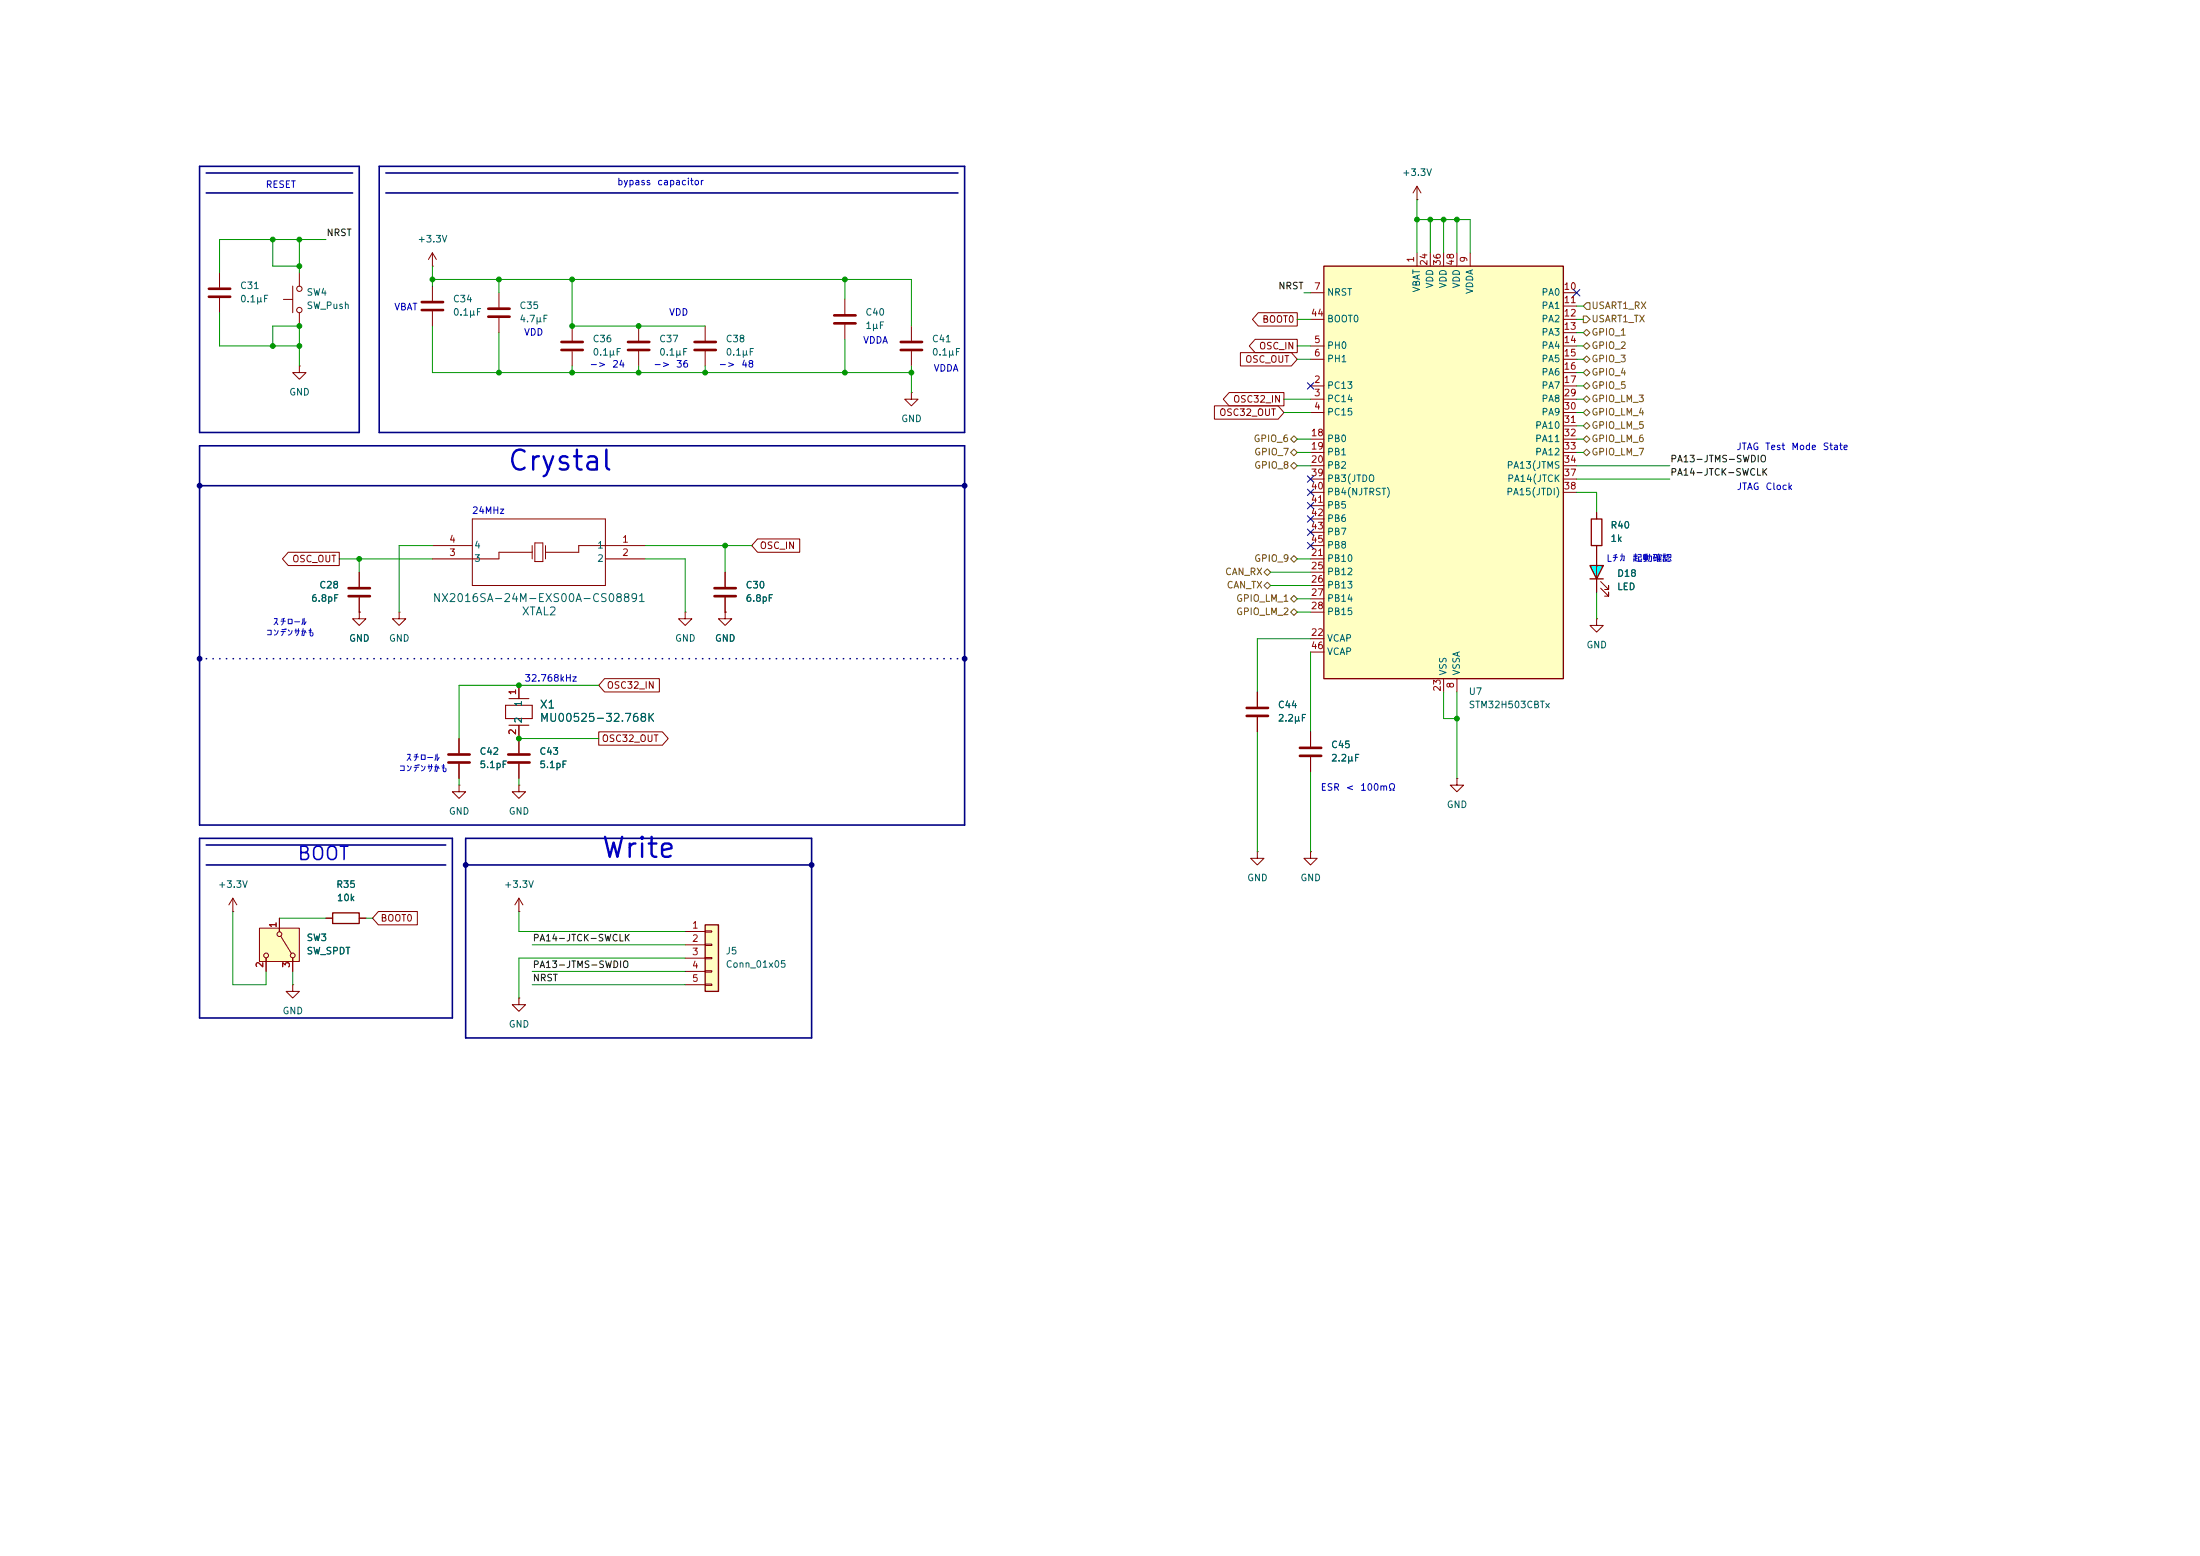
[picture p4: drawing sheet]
<svg xmlns="http://www.w3.org/2000/svg" width="420mm" height="297mm" viewBox="0 0 420 297" stroke-linecap="round" stroke-linejoin="round" font-family="sans-serif">
<path d="M303.8 99.1h2v5h-2z" fill="none" stroke="#840000" stroke-width=".25"/>
<path d="M304.8 97.8v1.3M68.6 109.2v2.8M68.6 114v2.8M304.8 104.1v1.3M44.4 174h.1M44.4 171.5l-.7 1.2M44.4 171.5l.8 1.2M44.4 171.5v2.5" fill="none" stroke="#840000" stroke-width=".19"/>
<path d="M66.5 112.3h4.1M66.5 113.8h4.1" fill="none" stroke="#840000" stroke-width=".51"/>
<path d="M49.5 177.2h7.6v6.3h-7.6z" fill="#ffffc2"/>
<g fill="none" stroke="#840000" stroke-width=".19">
<path d="M54.1 57.2h1.8M55.9 54.6v5.1M57.1 52.1v2.5M57.1 59.7v2.5M82.5 50.8h.1M82.5 48.3l-.7 1.2M82.5 48.3l.8 1.2M82.5 48.3v2.5M82.5 54.6v2.8M82.5 59.4v2.8M95.2 55.9v2.8M57.1 69.9v1.2h1.3l-1.3 1.3-1.2-1.3h1.2"/>
<path d="M57.1 69.9h.1M95.2 60.7v2.8M138.4 109.2v2.8M138.4 114v2.8M49.5 177.2h7.6v6.3h-7.6zM53.3 175.3v2.5M53.6 178.7l2 3.3M62.2 175.3h1.3M68.6 175.3h1.2M50.8 182.9v2.5M55.9 188v1.2h1.2l-1.2 1.3-1.3-1.3h1.3M55.9 188h.1"/>
<path d="M55.9 182.9v2.5"/>
<circle cx="57.2" cy="55.1" r=".51"/>
<circle cx="57.2" cy="59.2" r=".51"/>
<circle cx="53.3" cy="178.3" r=".46"/>
<circle cx="50.8" cy="182.4" r=".46"/>
<circle cx="55.9" cy="182.4" r=".46"/>
</g>
<path d="M63.5 174.2h5.1v2.1h-5.1z" fill="none" stroke="#840000" stroke-width=".25"/>
<path d="M80.5 57.7h4.1M80.5 59.2h4.1M93.2 58.9h4.1M93.2 60.5h4.1M136.4 112.3h4.1M136.4 113.8h4.1" fill="none" stroke="#840000" stroke-width=".51"/>
<path d="M134.6 176.5h2.6v12.7h-2.6z" fill="#ffffc2"/>
<path d="M134.6 176.5h2.6v12.7h-2.6z" fill="none" stroke="#840000" stroke-width=".25"/>
<g fill="none" stroke="#840000" stroke-width=".19">
<path d="M270.5 38.1h.1M270.5 35.6l-.8 1.2M270.5 35.6l.8 1.2M270.5 35.6v2.5M161.3 57.2v2.7M109.2 62.2v2.8M109.2 67.1v2.8M121.9 62.2v2.8M121.9 67.1v2.8M134.6 62.2v2.8M134.6 67.1v2.8M161.3 62v2.8"/>
<path d="M174 74.9v1.3h1.3l-1.3 1.3-1.3-1.3h1.3M174 74.9h.1M174 62.2v2.8M174 67.1v2.8M76.2 116.8v1.3h1.3l-1.3 1.3-1.3-1.3h1.3M76.2 116.8h.1M130.8 116.8v1.3h-1.3l1.3 1.3 1.3-1.3h-1.3M130.8 116.8h.1M138.4 116.8v1.3h-1.2l1.2 1.3 1.3-1.3h-1.3M138.4 116.8h.1M99.1 130.8v2.6M99.1 138.4v5.4"/>
<path d="M240 132.1v2.8M240 136.9v2.8M250.2 139.7v2.8M87.6 149.9v1.2h1.3l-1.3 1.3-1.2-1.3h1.2M87.6 149.9h.1M87.6 141v2.8M87.6 145.8v2.8M99.1 149.9v1.2h1.2l-1.2 1.3-1.3-1.3h1.3M99.1 149.9h.1M99.1 145.8v2.8M250.2 144.5v2.8M278.1 148.6v1.3h1.3l-1.3 1.2-1.2-1.2h1.2"/>
<path d="M278.1 148.6h.1M130.8 177.8h3.8M134.6 177.7h1.3v.2h-1.3zM240 162.6v1.2h1.3l-1.3 1.3-1.2-1.3h1.2M240 162.6h.1M250.2 162.6v1.2h1.3l-1.3 1.3-1.3-1.3h1.3M250.2 162.6h.1M130.8 180.3h3.8M130.8 182.9h3.8M130.8 185.4h3.8M130.8 188h3.8M134.6 180.2h1.3v.3h-1.3z"/>
<path d="M134.6 182.8h1.3v.2h-1.3zM134.6 185.3h1.3v.2h-1.3zM134.6 187.8h1.3v.3h-1.3z"/>
</g>
<g fill="none" stroke="#840000" stroke-width=".51">
<path d="M107.2 65.3h4.1M107.2 66.8h4.1M119.9 65.3h4.1M119.9 66.8h4.1M132.6 65.3h4.1M132.6 66.8h4.1M159.3 60.2h4M159.3 61.7h4M172 65.3h4M172 66.8h4M238 135.1h4.1M238 136.7h4.1"/>
<path d="M85.6 145.5h4.1M85.6 144h4.1M97 145.5h4.1M97 144h4.1M248.2 142.7h4M248.2 144.3h4"/>
</g>
<path d="M96.5 134.6h5.1v2.6h-5.1zM97.2 133.4h3.8M97.2 138.4h3.8" fill="none" stroke="#840000" stroke-width=".2"/>
<path d="M252.7 50.8h45.7v78.7h-45.7z" fill="#ffffc2"/>
<path d="M252.7 50.8h45.7v78.7h-45.7z" fill="none" stroke="#840000" stroke-width=".25"/>
<g fill="none" stroke="#840000" stroke-width=".19">
<path d="M41.9 52.1v2.8M41.9 56.9v2.8M250.2 55.9h2.5M270.5 48.3v2.5M273 48.3v2.5M275.6 48.3v2.5M278.1 48.3v2.5M280.7 48.3v2.5M298.4 55.9h2.6M298.4 58.4h2.6M250.2 73.7h2.5M250.2 76.2h2.5"/>
<path d="M250.2 78.7h2.5M250.2 66h2.5M250.2 68.6h2.5M250.2 61h2.5M298.4 73.7h2.6M298.4 76.2h2.6M298.4 78.7h2.6M298.4 66h2.6M298.4 68.6h2.6M298.4 61h2.6M298.4 63.5h2.6M298.4 71.1h2.6"/>
<path d="M90.2 99.1h25.4v12.7h-25.4zM250.2 83.8h2.5M250.2 86.4h2.5M250.2 88.9h2.5M250.2 91.4h2.5M250.2 94h2.5M250.2 96.5h2.5M250.2 99.1h2.5M298.4 83.8h2.6M298.4 86.4h2.6M298.4 88.9h2.6M298.4 81.3h2.6"/>
<path d="M298.4 91.4h2.6M298.4 94h2.6M68.6 116.8v1.3h1.2l-1.2 1.3-1.3-1.3h1.3M68.6 116.8h.1M82.5 104.1h7.7M101.6 105.4h-6.4v1.3h-12.7M101.6 104.1v2.6M102.1 103.6h1.5v3.6h-1.5zM104.1 104.1v2.6M115.6 106.7h7.6M123.2 104.1h-12.7v1.3h-6.4M250.2 106.7h2.5"/>
<path d="M250.2 109.2h2.5M250.2 111.8h2.5M250.2 114.3h2.5M250.2 116.8h2.5M250.2 101.6h2.5M250.2 104.1h2.5M304.8 118.1v1.3h1.3l-1.3 1.3-1.3-1.3h1.3M304.8 118.1h.1M250.2 121.9h2.5M250.2 124.5h2.5M275.6 129.5v2.6M278.1 129.5v2.6"/>
<path d="M99.1 174h.1M99.1 171.5l-.8 1.2M99.1 171.5l.7 1.2M99.1 171.5v2.5"/>
</g>
<path d="M39.9 55.1h4M39.9 56.6h4" fill="none" stroke="#840000" stroke-width=".51"/>
<path d="M303.5 108h2.6l-1.3 2.5z" fill="#0ff"/>
<g fill="none" stroke="#840000" stroke-width=".19">
<path d="M240.2 59.7h7.4v2.5h-7.4l-1.1-1.2zM231.8 77.5h12.2l1.1 1.2-1.1 1.3h-12.2zM234.6 74.9h10.5v2.6h-10.5l-1.1-1.3zM236.8 67.3h9.7l1.1 1.3-1.1 1.3h-9.7zM239.6 64.8h8v2.5h-8l-1.1-1.3zM304.8 97.8v1.3M55 105.4h9.8v2.6h-9.8l-1.1-1.3zM68.6 116.8h.1M68.6 109.2v2.8M68.6 114v2.8M138.4 116.8h.1M138.4 109.2v2.8"/>
<path d="M138.4 114v2.8M144.6 102.9h8.1v2.5h-8.1l-1.1-1.3zM304.8 104.1v8.9M305.6 112.3l1.5 1.5v-.8v.8h-.8M305.6 111l1.5 1.5v-.7v.7h-.8M99.1 130.8v2.6M99.1 138.4v5.4M114.3 139.7h12.2l1.1 1.3-1.1 1.2h-12.2zM115.4 129.5h10.5v2.6h-10.5l-1.1-1.3zM240 132.1v2.8M240 136.9v2.8M250.2 139.7v2.8"/>
<path d="M87.6 141v2.8M87.6 145.8v2.8M99.1 145.8v2.8M250.2 144.5v2.8M53.3 175.3v2.5M62.2 175.3h1.3M68.6 175.3h1.2M72.2 174h7.5v2.5h-7.5l-1.1-1.2zM50.8 182.9v2.5M55.9 182.9v2.5M99.1 190.5v1.3h1.2l-1.2 1.2-1.3-1.2h1.3M99.1 190.5h.1"/>
</g>
<path d="M303.5 108h2.6l-1.3 2.5zM303.5 110.5h2.6" fill="none" stroke="#840000" stroke-width=".25"/>
<g fill="none" stroke="#725600" stroke-width=".19">
<path d="M302.9 57.8h.6v1.3h-.6l-.6-.7zM302.3 71.1l.6-.6 .6 .6-.6 .7zM302.3 68.6l.6-.7 .6 .7-.6 .6zM302.3 73.7l.6-.7 .6 .7-.6 .6zM302.3 66l.6-.6 .6 .6-.6 .7zM302.3 76.2l.6-.6 .6 .6-.6 .6zM302.3 78.7l.6-.6 .6 .6-.6 .7zM302.3 60.3h.6l.6 .7-.6 .6h-.6zM302.3 63.5l.6-.6 .6 .6-.6 .6zM246.4 83.8l.6-.6 .6 .6-.6 .7zM246.4 88.9l.6-.6 .6 .6-.6 .6zM246.4 86.4l.6-.7 .6 .7-.6 .6z"/>
<path d="M302.3 86.4l.6-.7 .6 .7-.6 .6zM302.3 81.3l.6-.7 .6 .7-.6 .6zM302.9 83.2l.6 .6-.6 .7-.6-.7zM241.3 111.8l.6-.7 .7 .7-.7 .6zM241.3 109.2l.6-.6 .7 .6-.7 .7zM246.4 116.8l.6-.6 .6 .6-.6 .7zM246.4 106.7l.6-.7 .6 .7-.6 .6zM246.4 114.3l.6-.6 .6 .6-.6 .6z"/>
</g>
<g fill="none" stroke="#000084" stroke-width=".3">
<path d="M38.1 31.8h30.5v50.8h-30.5zM39.4 33h27.9M39.4 36.8h27.9M72.4 31.8h111.7v50.8h-111.7zM73.7 33h109.2M73.7 36.8h109.2M38.1 85.1h146v72.4h-146zM38.1 92.7h146M38.1 160h48.3v34.3h-48.3zM39.4 165.1h45.7M39.4 161.3h45.7M88.9 165.1h66"/>
<path d="M88.9 160h66v38.1h-66z"/>
</g>
<path d="M38.1 125.7h146" fill="none" stroke="#000084" stroke-width=".3" stroke-dasharray=".1 1.2"/>
<g fill="none" stroke="#009600" stroke-width=".19">
<path d="M270.5 38.1v10.2M41.9 59.7v6.3h15.2M52.1 45.7v5.1h5M57.1 45.7v6.4M62.2 45.7h-20.3v6.4M82.5 50.8v3.8M82.5 53.3h91.5v8.9M95.2 53.3v2.6M109.2 53.3v8.9h25.4M161.3 53.3v3.9M248.9 55.9h1.3M270.5 41.9h10.2v6.4"/>
<path d="M273 41.9v6.4M275.6 41.9v6.4M278.1 41.9v6.4M301 58.4h1.3M52.1 66v-3.8h5v7.7M82.5 62.2v8.9h91.5M95.2 63.5v7.6M109.2 69.9v1.2M121.9 69.9v1.2M134.6 69.9v1.2M161.3 64.8v6.3M174 69.9v5"/>
<path d="M245.1 78.7h5.1M245.1 76.2h5.1M247.6 61h2.6M247.6 66h2.6M247.6 68.6h2.6M301 78.7h1.3M301 76.2h1.3M301 71.1h1.3M301 63.5h1.3M301 61h1.3M301 66h1.3M301 73.7h1.3"/>
<path d="M301 68.6h1.3M247.6 88.9h2.6M247.6 86.4h2.6M247.6 83.8h2.6M301 88.9h17.8M301 91.4h17.8M301 86.4h1.3M301 81.3h1.3M301 83.8h1.3M301 94h3.8v3.8M64.8 106.7h17.7M68.6 106.7v2.5"/>
<path d="M82.5 104.1h-6.3v12.7M123.2 106.7h7.6v10.1M123.2 104.1h20.3M138.4 104.1v5.1M242.6 109.2h7.6M242.6 111.8h7.6M247.6 116.8h2.6M247.6 106.7h2.6M247.6 114.3h2.6M304.8 113v5.1M114.3 130.8h-26.7v10.2M240 139.7v22.9"/>
<path d="M250.2 121.9h-10.2v10.2M250.2 124.5v15.2M275.6 132.1v5.1h2.5M278.1 132.1v16.5M87.6 148.6v1.3M99.1 148.6v1.3M99.1 141h15.2M250.2 147.3v15.3M44.4 174v14h6.4v-2.6M53.3 175.3h8.9M69.8 175.3h1.3M99.1 174v3.8h31.7"/>
<path d="M55.9 185.4v2.6M101.6 188h29.2M101.6 180.3h29.2M101.6 185.4h29.2M130.8 182.9h-31.7v7.6"/>
</g>
<g fill="none" stroke="#000084" stroke-width=".19">
<path d="M300.4 55.3l1.2 1.2M301.6 55.3l-1.2 1.2M249.6 73.1l1.2 1.2M250.8 73.1l-1.2 1.2M249.6 98.5l1.2 1.2M249.6 93.4l1.2 1.2M249.6 95.9l1.2 1.2M249.6 90.8l1.2 1.2M250.8 98.5l-1.2 1.2M250.8 93.4l-1.2 1.2M250.8 95.9l-1.2 1.2M250.8 90.8l-1.2 1.2"/>
<path d="M249.6 101l1.2 1.2M249.6 103.5l1.2 1.2M250.8 101l-1.2 1.2M250.8 103.5l-1.2 1.2"/>
</g>
<g fill="#000084" stroke="#000084" stroke-width=".19">
<circle cx="38.1" cy="92.7" r=".46"/>
<circle cx="38.1" cy="125.7" r=".46"/>
<circle cx="154.9" cy="165.1" r=".46"/>
<circle cx="88.9" cy="165.1" r=".46"/>
<circle cx="184.1" cy="92.7" r=".46"/>
<circle cx="184.1" cy="125.7" r=".46"/>
</g>
<g fill="#009600" stroke="#009600" stroke-width=".19">
<circle cx="52.1" cy="45.7" r=".46"/>
<circle cx="95.2" cy="71.1" r=".46"/>
<circle cx="57.1" cy="62.2" r=".46"/>
<circle cx="82.5" cy="53.3" r=".46"/>
<circle cx="57.1" cy="66" r=".46"/>
<circle cx="68.6" cy="106.7" r=".46"/>
<circle cx="52.1" cy="66" r=".46"/>
<circle cx="57.1" cy="45.7" r=".46"/>
<circle cx="57.1" cy="50.8" r=".46"/>
<circle cx="99.1" cy="130.8" r=".46"/>
<circle cx="138.4" cy="104.1" r=".46"/>
<circle cx="95.2" cy="53.3" r=".46"/>
<circle cx="109.2" cy="53.3" r=".46"/>
<circle cx="99.1" cy="141" r=".46"/>
<circle cx="121.9" cy="62.2" r=".46"/>
<circle cx="109.2" cy="71.1" r=".46"/>
<circle cx="109.2" cy="62.2" r=".46"/>
<circle cx="121.9" cy="71.1" r=".46"/>
<circle cx="273" cy="41.9" r=".46"/>
<circle cx="278.1" cy="41.9" r=".46"/>
<circle cx="275.6" cy="41.9" r=".46"/>
<circle cx="270.5" cy="41.9" r=".46"/>
<circle cx="134.6" cy="71.1" r=".46"/>
<circle cx="174" cy="71.1" r=".46"/>
<circle cx="161.3" cy="71.1" r=".46"/>
<circle cx="161.3" cy="53.3" r=".46"/>
<circle cx="278.1" cy="137.2" r=".46"/>
</g>
<g font-size="3.8" fill="#0000c2">
<text x="96.7" y="90.8">Crystal</text>
<text x="114.6" y="164.7">Write</text>
</g>
<text font-size="2.5" fill="#0000c2" x="56.6" y="164.8">BOOT</text>
<g font-size="1.5" fill="#006464">
<text x="82.5" y="115.3">NX2016SA-24M-EXS00A-CS08891</text>
<text x="99.5" y="117.8">XTAL2</text>
<text x="102.9" y="135.6">X1</text>
<text x="102.9" y="138.2">MU00525-32.768K</text>
</g>
<g font-size="1.3" fill="#0000c2">
<text x="117.7" y="35.7">bypass</text>
<text x="125.4" y="35.7">capacitor</text>
<text x="50.6" y="36.2">RESET</text>
<text x="75.2" y="59.5">VBAT</text>
<text x="99.9" y="64.4">VDD</text>
<text x="127.6" y="60.6">VDD</text>
<text x="164.7" y="65.9">VDDA</text>
<text x="112.5" y="70.5">-&gt;</text>
<text x="116.8" y="70.5">24</text>
<text x="124.6" y="70.5">-&gt;</text>
<text x="129" y="70.5">36</text>
<text x="137.1" y="70.5">-&gt;</text>
<text x="141.4" y="70.5">48</text>
<text x="178.1" y="71.2">VDDA</text>
<text x="331.4" y="86.2">JTAG</text>
<text x="336.9" y="86.2">Test</text>
<text x="341.9" y="86.2">Mode</text>
<text x="347.9" y="86.2">State</text>
<text x="331.5" y="93.8">JTAG</text>
<text x="336.9" y="93.8">Clock</text>
<text x="90" y="98.4">24MHz</text>
<text x="306.6" y="107.5">Lチカ　起動確認</text>
<text x="51.9" y="119.7">スチロール</text>
<text x="50.6" y="121.8">コンデンサかも</text>
<text x="100" y="130.4">32.768kHz</text>
<text x="76" y="147.7">コンデンサかも</text>
<text x="77.3" y="145.6">スチロール</text>
<text x="252" y="151.2">ESR</text>
<text x="256.8" y="151.2">&lt;</text>
<text x="259.6" y="151.2">100mΩ</text>
</g>
<g font-size="1.3" fill="#006464">
<text x="267.6" y="33.9">+3.3V</text>
<text x="79.6" y="46.6">+3.3V</text>
<text x="45.7" y="58">0.1µF</text>
<text x="45.7" y="55.5">C31</text>
<text x="58.4" y="56.7">SW4</text>
<text x="58.4" y="59.3">SW_Push</text>
<text x="86.4" y="58">C34</text>
<text x="99.1" y="59.3">C35</text>
<text x="253.2" y="56.7">NRST</text>
<text x="271.4" y="55.9" transform="rotate(-90 271.4 55.9)">VBAT</text>
<text x="273.9" y="55.1" transform="rotate(-90 273.9 55.1)">VDD</text>
<text x="276.5" y="55.1" transform="rotate(-90 276.5 55.1)">VDD</text>
<text x="279" y="55.1" transform="rotate(-90 279 55.1)">VDD</text>
<text x="281.5" y="56.2" transform="rotate(-90 281.5 56.2)">VDDA</text>
<text x="294.2" y="56.7">PA0</text>
<text x="294.2" y="59.3">PA1</text>
<text x="86.4" y="60.6">0.1µF</text>
<text x="99.1" y="61.8">4.7µF</text>
<text x="113" y="65.6">C36</text>
<text x="125.7" y="65.6">C37</text>
<text x="138.4" y="65.6">C38</text>
<text x="165.1" y="60.6">C40</text>
<text x="165.1" y="63.1">1µF</text>
<text x="177.8" y="65.6">C41</text>
<text x="253.2" y="61.8">BOOT0</text>
<text x="294.2" y="61.8">PA2</text>
<text x="294.2" y="64.4">PA3</text>
<text x="113" y="68.2">0.1µF</text>
<text x="125.7" y="68.2">0.1µF</text>
<text x="138.4" y="68.2">0.1µF</text>
<text x="177.8" y="68.2">0.1µF</text>
<text x="253.2" y="66.9">PH0</text>
<text x="253.2" y="69.4">PH1</text>
<text x="294.2" y="66.9">PA4</text>
<text x="294.2" y="69.4">PA5</text>
<text x="294.2" y="72">PA6</text>
<text x="55.1" y="75.8">GND</text>
<text x="253.2" y="74.5">PC13</text>
<text x="253.2" y="77.1">PC14</text>
<text x="294.2" y="74.5">PA7</text>
<text x="294.2" y="77.1">PA8</text>
<text x="172" y="80.9">GND</text>
<text x="253.2" y="79.6">PC15</text>
<text x="293" y="82.1">PA10</text>
<text x="294.2" y="79.6">PA9</text>
<text x="253.2" y="84.7">PB0</text>
<text x="253.2" y="87.2">PB1</text>
<text x="253.2" y="89.8">PB2</text>
<text x="287.5" y="89.8">PA13(JTMS</text>
<text x="293" y="84.7">PA11</text>
<text x="293" y="87.2">PA12</text>
<text x="253.2" y="92.3">PB3(JTDO</text>
<text x="253.2" y="94.8">PB4(NJTRST)</text>
<text x="287.5" y="94.8">PA15(JTDI)</text>
<text x="287.6" y="92.3">PA14(JTCK</text>
<text x="253.2" y="97.4">PB5</text>
<text x="253.2" y="99.9">PB6</text>
<text x="307.3" y="101.2">R40</text>
<text x="90.4" y="107.5">3</text>
<text x="90.4" y="105">4</text>
<text x="113.9" y="105">1</text>
<text x="113.9" y="107.5">2</text>
<text x="253.2" y="107.5">PB10</text>
<text x="253.2" y="102.5">PB7</text>
<text x="253.2" y="105">PB8</text>
<text x="307.3" y="103.7">1k</text>
<text x="60.9" y="112.6">C28</text>
<text x="142.2" y="112.6">C30</text>
<text x="253.2" y="110.1">PB12</text>
<text x="253.2" y="112.6">PB13</text>
<text x="308.6" y="112.9">LED</text>
<text x="308.6" y="110.4">D18</text>
<text x="59.3" y="115.2">6.8pF</text>
<text x="142.2" y="115.2">6.8pF</text>
<text x="253.2" y="115.2">PB14</text>
<text x="253.2" y="117.7">PB15</text>
<text x="66.5" y="122.8">GND</text>
<text x="74.2" y="122.8">GND</text>
<text x="128.8" y="122.8">GND</text>
<text x="136.4" y="122.8">GND</text>
<text x="253.2" y="122.8">VCAP</text>
<text x="253.2" y="125.3">VCAP</text>
<text x="302.8" y="124.1">GND</text>
<text x="276.5" y="129" transform="rotate(-90 276.5 129)">VSS</text>
<text x="279" y="129" transform="rotate(-90 279 129)">VSSA</text>
<text x="99.9" y="135" transform="rotate(-90 99.9 135)">1</text>
<text x="243.8" y="135.5">C44</text>
<text x="280.3" y="132.9">U7</text>
<text x="280.3" y="135.5">STM32H503CBTx</text>
<text x="99.9" y="138.2" transform="rotate(-90 99.9 138.2)">2</text>
<text x="243.8" y="138">2.2µF</text>
<text x="254" y="143.1">C45</text>
<text x="91.4" y="144.4">C42</text>
<text x="91.4" y="146.9">5.1pF</text>
<text x="102.9" y="144.4">C43</text>
<text x="102.9" y="146.9">5.1pF</text>
<text x="254" y="145.6">2.2µF</text>
<text x="85.6" y="155.8">GND</text>
<text x="97" y="155.8">GND</text>
<text x="276.1" y="154.5">GND</text>
<text x="41.5" y="169.8">+3.3V</text>
<text x="64.1" y="169.8">R35</text>
<text x="64.2" y="172.3">10k</text>
<text x="96.1" y="169.8">+3.3V</text>
<text x="238" y="168.5">GND</text>
<text x="248.2" y="168.5">GND</text>
<text x="58.4" y="179.9">SW3</text>
<text x="58.4" y="182.5">SW_SPDT</text>
<text x="138.4" y="182.5">J5</text>
<text x="138.4" y="185">Conn_01x05</text>
<text x="53.8" y="193.9">GND</text>
<text x="97" y="196.4">GND</text>
</g>
<g font-size="1.3" fill="#0f0f0f">
<text x="62.2" y="45.4">NRST</text>
<text x="243.9" y="55.5">NRST</text>
<text x="318.8" y="88.6">PA13-JTMS-SWDIO</text>
<text x="318.8" y="91.1">PA14-JTCK-SWCLK</text>
<text x="101.6" y="180">PA14-JTCK-SWCLK</text>
<text x="101.6" y="185.1">PA13-JTMS-SWDIO</text>
<text x="101.6" y="187.6">NRST</text>
</g>
<g font-size="1.3" fill="#a90000">
<text x="270.3" y="50.2" transform="rotate(-90 270.3 50.2)">1</text>
<text x="272.8" y="50.8" transform="rotate(-90 272.8 50.8)">24</text>
<text x="275.3" y="50.8" transform="rotate(-90 275.3 50.8)">36</text>
<text x="277.9" y="50.8" transform="rotate(-90 277.9 50.8)">48</text>
<text x="280.4" y="50.2" transform="rotate(-90 280.4 50.2)">9</text>
<text x="250.8" y="55.6">7</text>
<text x="298.4" y="55.6">10</text>
<text x="298.4" y="58.2">11</text>
<text x="250.1" y="60.7">44</text>
<text x="250.8" y="65.8">5</text>
<text x="298.4" y="60.7">12</text>
<text x="298.4" y="63.2">13</text>
<text x="298.4" y="65.8">14</text>
<text x="250.8" y="68.3">6</text>
<text x="298.4" y="68.3">15</text>
<text x="298.4" y="70.9">16</text>
<text x="250.8" y="73.4">2</text>
<text x="250.8" y="75.9">3</text>
<text x="298.4" y="73.4">17</text>
<text x="298.4" y="75.9">29</text>
<text x="250.1" y="83.6">18</text>
<text x="250.8" y="78.5">4</text>
<text x="298.4" y="78.5">30</text>
<text x="298.4" y="81">31</text>
<text x="298.4" y="83.6">32</text>
<text x="250.1" y="86.1">19</text>
<text x="250.1" y="88.6">20</text>
<text x="298.4" y="86.1">33</text>
<text x="298.4" y="88.6">34</text>
<text x="250.1" y="91.2">39</text>
<text x="250.1" y="93.7">40</text>
<text x="298.4" y="91.2">37</text>
<text x="298.4" y="93.7">38</text>
<text x="250.1" y="96.3">41</text>
<text x="250.1" y="98.8">42</text>
<text x="250.1" y="101.3">43</text>
<text x="85.7" y="106.4">3</text>
<text x="85.7" y="103.9">4</text>
<text x="118.7" y="103.9">1</text>
<text x="118.7" y="106.4">2</text>
<text x="250.1" y="106.4">21</text>
<text x="250.1" y="103.9">45</text>
<text x="250.1" y="109">25</text>
<text x="250.1" y="111.5">26</text>
<text x="250.1" y="114">27</text>
<text x="250.1" y="116.6">28</text>
<text x="250.1" y="121.7">22</text>
<text x="250.1" y="124.2">46</text>
<text x="277.9" y="131.5" transform="rotate(-90 277.9 131.5)">8</text>
<text x="98.8" y="132.8" transform="rotate(-90 98.8 132.8)">1</text>
<text x="275.3" y="132.1" transform="rotate(-90 275.3 132.1)">23</text>
<text x="98.8" y="140.4" transform="rotate(-90 98.8 140.4)">2</text>
<text x="53.1" y="177.2" transform="rotate(-90 53.1 177.2)">1</text>
<text x="132" y="177.5">1</text>
<text x="50.5" y="184.9" transform="rotate(-90 50.5 184.9)">2</text>
<text x="55.6" y="184.9" transform="rotate(-90 55.6 184.9)">3</text>
<text x="132" y="180.1">2</text>
<text x="132" y="182.6">3</text>
<text x="132" y="185.2">4</text>
<text x="132" y="187.7">5</text>
</g>
<g font-size="1.3" fill="#725600">
<text x="303.7" y="59.3">USART1_RX</text>
<text x="303.7" y="61.8">USART1_TX</text>
<text x="303.7" y="64.4">GPIO_1</text>
<text x="303.7" y="72">GPIO_4</text>
<text x="303.7" y="69.4">GPIO_3</text>
<text x="303.7" y="66.9">GPIO_2</text>
<text x="303.7" y="74.5">GPIO_5</text>
<text x="303.7" y="77.1">GPIO_LM_3</text>
<text x="303.7" y="79.6">GPIO_LM_4</text>
<text x="303.7" y="82.1">GPIO_LM_5</text>
<text x="239.2" y="84.7">GPIO_６</text>
<text x="239.3" y="89.8">GPIO_8</text>
<text x="239.3" y="87.2">GPIO_7</text>
<text x="303.7" y="87.2">GPIO_LM_7</text>
<text x="303.7" y="84.7">GPIO_LM_6</text>
<text x="239.3" y="107.5">GPIO_9</text>
<text x="233.8" y="110.1">CAN_RX</text>
<text x="234.1" y="112.6">CAN_TX</text>
<text x="235.9" y="117.7">GPIO_LM_2</text>
<text x="235.9" y="115.2">GPIO_LM_1</text>
</g>
<g font-size="1.3" fill="#840000">
<text x="240.9" y="61.9">BOOT0</text>
<text x="237.6" y="69.5">OSC_OUT</text>
<text x="240.3" y="67">OSC_IN</text>
<text x="235.3" y="77.2">OSC32_IN</text>
<text x="232.7" y="79.7">OSC32_OUT</text>
<text x="55.7" y="107.6">OSC_OUT</text>
<text x="144.9" y="105.1">OSC_IN</text>
<text x="115.7" y="131.8">OSC32_IN</text>
<text x="114.8" y="141.9">OSC32_OUT</text>
<text x="72.5" y="176.2">BOOT0</text>
</g>
</svg>
